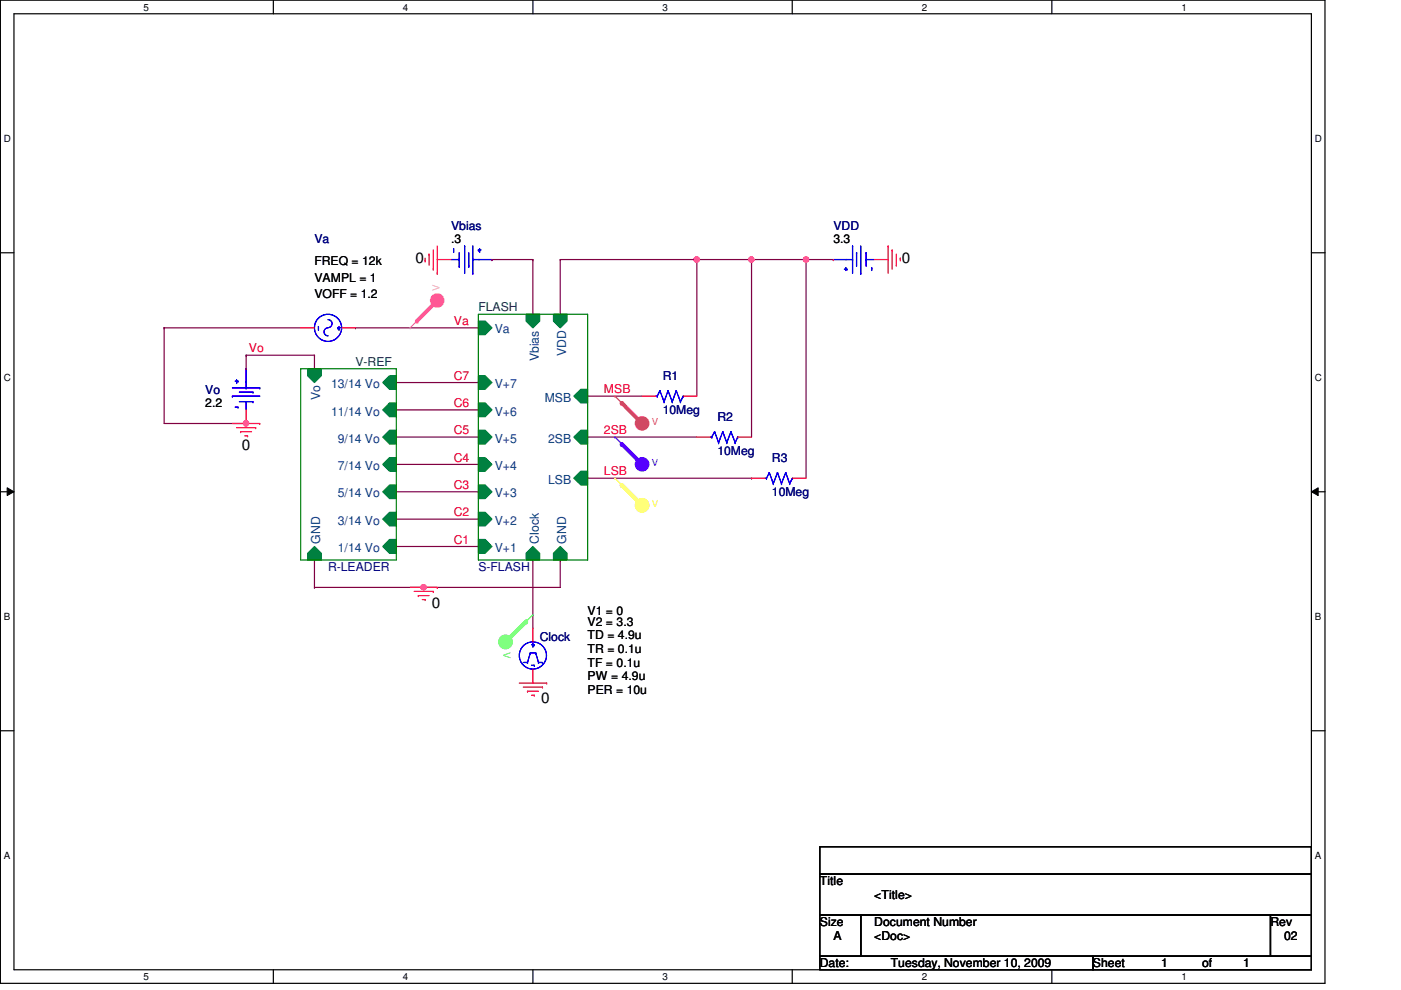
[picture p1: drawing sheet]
<svg xmlns="http://www.w3.org/2000/svg" width="297mm" height="210mm" viewBox="0 0 297 210" stroke-linecap="round" stroke-linejoin="round" font-family="sans-serif">
<path d="M.1 0h280.8v208.5h-280.8zM3 2.9h275v202.7h-275z" fill="none" stroke="#000" stroke-width=".25"/>
<g fill="#fff">
<path d="M30.4 .3h1.2v2.4h-1.2z"/>
<path d="M30.4 205.9h1.2v2.3h-1.2z"/>
</g>
<path d="M58 0v2.9M58 205.6v2.9" fill="none" stroke="#000" stroke-width=".25"/>
<g fill="#fff">
<path d="M85.4 .3h1.2v2.4h-1.2z"/>
<path d="M85.4 205.9h1.2v2.3h-1.2z"/>
</g>
<path d="M113 0v2.9M113 205.6v2.9" fill="none" stroke="#000" stroke-width=".25"/>
<g fill="#fff">
<path d="M140.5 .3h1.1v2.4h-1.1z"/>
<path d="M140.5 205.9h1.1v2.3h-1.1z"/>
</g>
<path d="M168 0v2.9M168 205.6v2.9" fill="none" stroke="#000" stroke-width=".25"/>
<g fill="#fff">
<path d="M195.4 .3h1.2v2.4h-1.2z"/>
<path d="M195.4 205.9h1.2v2.3h-1.2z"/>
</g>
<path d="M223 0v2.9M223 205.6v2.9" fill="none" stroke="#000" stroke-width=".25"/>
<g fill="#fff">
<path d="M250.5 .3h1.1v2.4h-1.1z"/>
<path d="M250.5 205.9h1.1v2.3h-1.1z"/>
<path d="M.8 28.2h1.5v2.4h-1.5z"/>
<path d="M278.8 28.2h1.4v2.4h-1.4z"/>
<path d="M.8 78.9h1.5v2.3h-1.5z"/>
<path d="M278.8 78.9h1.4v2.3h-1.4z"/>
</g>
<path d="M.1 53.6h2.9M278 53.6h2.9" fill="none" stroke="#000" stroke-width=".25"/>
<g fill="#fff">
<path d="M.8 129.6h1.4v2.3h-1.4z"/>
<path d="M278.8 129.6h1.3v2.3h-1.3z"/>
</g>
<path d="M.1 104.3h2.9M278 104.3h2.9" fill="none" stroke="#000" stroke-width=".25"/>
<path d="M1.5 103.4l1.5 .9-1.5 .8zM278 104.3l1.5-.9v1.7z" fill="#000"/>
<path d="M1.5 103.4l1.5 .9-1.5 .8zM278 104.3l1.5-.9v1.7z" fill="none" stroke="#000" stroke-width=".21"/>
<g fill="#fff">
<path d="M.8 180.3h1.4v2.3h-1.4z"/>
<path d="M278.8 180.3h1.3v2.3h-1.3z"/>
</g>
<path d="M.1 154.9h2.9M278 154.9h2.9" fill="none" stroke="#000" stroke-width=".25"/>
<g fill="none" stroke="#800040" stroke-width=".25">
<path d="M84 81.1h.1M84 86.9h.1M84 92.7h.1M84 98.5h.1M84 81.1h17.4M84 86.9h17.4M84 92.7h17.4M84 98.5h17.4M66.7 118.7h.1M66.7 118.7v5.8M84 104.3h.1M84 110.1h.1"/>
<path d="M84 115.9h.1M84 104.3h17.4M84 110.1h17.4M84 115.9h17.4M89.8 124.5h.1M89.8 124.5h29"/>
</g>
<circle cx="89.8" cy="124.5" r=".56" fill="#f0f"/>
<circle cx="89.8" cy="124.5" r=".56" fill="none" stroke="#f0f" stroke-width=".25"/>
<path d="M170.9 55h.1M170.9 55h5.8M118.8 118.7h.1M118.8 118.7v5.8" fill="none" stroke="#800040" stroke-width=".25"/>
<circle cx="170.9" cy="55" r=".56" fill="#f0f"/>
<circle cx="170.9" cy="55" r=".56" fill="none" stroke="#f0f" stroke-width=".25"/>
<path d="M118.8 55v11.6M159.3 55h.1M159.3 55h11.6M170.9 55h.1M170.9 55v46.4M118.8 66.6h.1M124.6 84h.1M124.6 92.7h.1M124.6 84h11.5M124.6 92.7h23.1M124.6 101.4h34.7M159.3 101.4h.1" fill="none" stroke="#800040" stroke-width=".25"/>
<circle cx="159.3" cy="55" r=".56" fill="#f0f"/>
<circle cx="159.3" cy="55" r=".56" fill="none" stroke="#f0f" stroke-width=".25"/>
<path d="M147.7 55h.1M147.7 55h11.6M159.3 55h.1M159.3 55v37.7" fill="none" stroke="#800040" stroke-width=".25"/>
<circle cx="147.7" cy="55" r=".56" fill="#f0f"/>
<circle cx="147.7" cy="55" r=".56" fill="none" stroke="#f0f" stroke-width=".25"/>
<g fill="none" stroke="#800040" stroke-width=".25">
<path d="M104.3 55h.1M104.3 55h8.7M113 55h.1M113 55v11.6M118.8 55h.1M118.8 55h28.9M147.7 55h.1M147.7 55v29M34.8 69.5h.1M34.8 69.5h29M34.8 69.5v20.3h17.4M52.2 75.3h.1"/>
<path d="M52.2 75.3v2.9M52.2 75.3h14.5M66.7 75.3h.1M66.7 75.3v2.9M75.3 69.5h.1M75.3 69.5h26.1M52.2 89.8h.1M113 118.7h.1M113 118.7v14.5M66.7 124.5h.1M66.7 124.5h23.1"/>
</g>
<circle cx="52.1" cy="89.8" r=".56" fill="#f0f"/>
<circle cx="52.1" cy="89.8" r=".56" fill="none" stroke="#f0f" stroke-width=".25"/>
<g fill="none" stroke="#f00" stroke-width=".25">
<path d="M90.1 55.3h.1M90.1 54.7v.6M91 53.9h.1M91 53.9v2.3M91.9 57.1h.1M91.9 53v4.1M92.7 58h.1M92.7 52.2v5.8M188.3 52.2h.1M188.3 52.2v5.8M189.1 53h.1M189.1 53v4.1"/>
<path d="M190 56.2h.1M190 53.9v2.3M190.9 54.7h.1M190.9 54.7v.6M49.3 89.8h5.8M50.2 90.7h4M51 91.5h.1M51 91.5h2.3M51.9 92.4h.6M52.5 92.4h.1M54.2 90.7h.1M55.1 89.8h.1"/>
<path d="M86.9 124.5h5.8M87.8 125.4h4.1M88.7 126.3h.1M88.7 126.3h2.3M89.5 127.1h.6M90.1 127.1h.1M91.9 125.4h.1M92.7 124.5h.1M110.1 144.8h5.8M111 145.7h4M111.8 146.6h.1M111.8 146.6h2.4"/>
<path d="M112.7 147.4h.6M113.3 147.4h.1M115 145.7h.1M115.9 144.8h.1"/>
</g>
<path d="M173.8 179.5h104.2v5.8h-104.2zM173.8 185.3h104.2v8.7h-104.2zM173.8 194h8.7v8.7h-8.7zM182.5 194h86.9v8.7h-86.9zM269.4 194h8.6v8.7h-8.6zM173.8 202.7h57.9v2.9h-57.9zM231.7 202.7h46.3v2.9h-46.3z" fill="none" stroke="#000" stroke-width=".25"/>
<circle cx="107.2" cy="136.1" r="1.44" fill="#5f5"/>
<g fill="none" stroke="#5f5" stroke-width=".25">
<path d="M113 130.3h.1M113 130.3l-5.8 5.8"/>
<circle cx="107.2" cy="136.1" r="1.44"/>
</g>
<path d="M111.5 131.8l-4.3 4.3" fill="none" stroke="#5f5" stroke-width=".85"/>
<circle cx="111.5" cy="131.8" r=".42" fill="#5f5"/>
<circle cx="136.2" cy="89.8" r="1.43" fill="#f55"/>
<g fill="none" stroke="#f55" stroke-width=".25">
<path d="M130.4 84h.1M130.4 84l5.7 5.8"/>
<circle cx="136.2" cy="89.8" r="1.43"/>
</g>
<path d="M131.8 85.4l4.3 4.4" fill="none" stroke="#f55" stroke-width=".85"/>
<circle cx="131.8" cy="85.4" r=".42" fill="#f55"/>
<circle cx="136.2" cy="98.5" r="1.43" fill="#50f"/>
<g fill="none" stroke="#50f" stroke-width=".25">
<path d="M130.4 92.7h.1M130.4 92.7l5.7 5.8"/>
<circle cx="136.2" cy="98.5" r="1.43"/>
</g>
<path d="M131.8 94.1l4.3 4.4" fill="none" stroke="#50f" stroke-width=".85"/>
<circle cx="131.8" cy="94.1" r=".42" fill="#50f"/>
<circle cx="136.1" cy="107.1" r="1.44" fill="#ff5"/>
<g fill="none" stroke="#ff5" stroke-width=".25">
<path d="M130.4 101.4h.1M130.4 101.4l5.7 5.7"/>
<circle cx="136.1" cy="107.1" r="1.44"/>
</g>
<path d="M131.8 102.8l4.3 4.3" fill="none" stroke="#ff5" stroke-width=".85"/>
<circle cx="131.8" cy="102.8" r=".42" fill="#ff5"/>
<circle cx="92.7" cy="63.7" r="1.44" fill="#f5f"/>
<g fill="none" stroke="#f5f" stroke-width=".25">
<path d="M86.9 69.5h.1M92.7 63.7l-5.8 5.8"/>
<circle cx="92.7" cy="63.7" r="1.44"/>
</g>
<path d="M92.7 63.7l-4.3 4.4" fill="none" stroke="#f5f" stroke-width=".85"/>
<circle cx="88.4" cy="68.1" r=".42" fill="#f5f"/>
<path d="M118.8 115.9l1.4 1.4v1.4h-2.9v-1.4z" fill-rule="evenodd" fill="#008040"/>
<path d="M118.8 115.9l1.4 1.4v1.4h-2.9v-1.4z" fill="none" stroke="#008040" stroke-width=".25"/>
<path d="M117.3 66.6h2.9v1.5l-1.4 1.4-1.5-1.4z" fill-rule="evenodd" fill="#008040"/>
<path d="M117.3 66.6h2.9v1.5l-1.4 1.4-1.5-1.4z" fill="none" stroke="#008040" stroke-width=".25"/>
<path d="M101.4 68.1h1.5l1.4 1.4-1.4 1.5h-1.5z" fill-rule="evenodd" fill="#008040"/>
<path d="M101.4 68.1h1.5l1.4 1.4-1.4 1.5h-1.5z" fill="none" stroke="#008040" stroke-width=".25"/>
<path d="M101.4 79.7h1.5l1.4 1.4-1.4 1.4h-1.5z" fill-rule="evenodd" fill="#008040"/>
<path d="M101.4 79.7h1.5l1.4 1.4-1.4 1.4h-1.5z" fill="none" stroke="#008040" stroke-width=".25"/>
<path d="M101.4 85.4h1.5l1.4 1.5-1.4 1.4h-1.5z" fill-rule="evenodd" fill="#008040"/>
<path d="M101.4 85.4h1.5l1.4 1.5-1.4 1.4h-1.5z" fill="none" stroke="#008040" stroke-width=".25"/>
<path d="M101.4 91.2h1.5l1.4 1.5-1.4 1.4h-1.5z" fill-rule="evenodd" fill="#008040"/>
<path d="M101.4 91.2h1.5l1.4 1.5-1.4 1.4h-1.5z" fill="none" stroke="#008040" stroke-width=".25"/>
<path d="M101.4 97h1.5l1.4 1.5-1.4 1.4h-1.5z" fill-rule="evenodd" fill="#008040"/>
<path d="M101.4 97h1.5l1.4 1.5-1.4 1.4h-1.5z" fill="none" stroke="#008040" stroke-width=".25"/>
<path d="M101.4 102.8h1.5l1.4 1.5-1.4 1.4h-1.5z" fill-rule="evenodd" fill="#008040"/>
<path d="M101.4 102.8h1.5l1.4 1.5-1.4 1.4h-1.5z" fill="none" stroke="#008040" stroke-width=".25"/>
<path d="M101.4 108.6h1.5l1.4 1.5-1.4 1.4h-1.5z" fill-rule="evenodd" fill="#008040"/>
<path d="M101.4 108.6h1.5l1.4 1.5-1.4 1.4h-1.5z" fill="none" stroke="#008040" stroke-width=".25"/>
<path d="M101.4 114.4h1.5l1.4 1.5-1.4 1.4h-1.5z" fill-rule="evenodd" fill="#008040"/>
<path d="M101.4 114.4h1.5l1.4 1.5-1.4 1.4h-1.5z" fill="none" stroke="#008040" stroke-width=".25"/>
<path d="M111.5 66.6h2.9v1.5l-1.4 1.4-1.5-1.4z" fill-rule="evenodd" fill="#008040"/>
<path d="M111.5 66.6h2.9v1.5l-1.4 1.4-1.5-1.4z" fill="none" stroke="#008040" stroke-width=".25"/>
<path d="M113 115.9l1.4 1.4v1.4h-2.9v-1.4z" fill-rule="evenodd" fill="#008040"/>
<path d="M113 115.9l1.4 1.4v1.4h-2.9v-1.4z" fill="none" stroke="#008040" stroke-width=".25"/>
<path d="M121.7 101.4l1.4-1.5h1.5v2.9h-1.5z" fill-rule="evenodd" fill="#008040"/>
<path d="M121.7 101.4l1.4-1.5h1.5v2.9h-1.5z" fill="none" stroke="#008040" stroke-width=".25"/>
<path d="M121.7 92.7l1.4-1.5h1.5v2.9h-1.5z" fill-rule="evenodd" fill="#008040"/>
<path d="M121.7 92.7l1.4-1.5h1.5v2.9h-1.5z" fill="none" stroke="#008040" stroke-width=".25"/>
<path d="M121.7 84l1.4-1.5h1.5v2.9h-1.5z" fill-rule="evenodd" fill="#008040"/>
<path d="M121.7 84l1.4-1.5h1.5v2.9h-1.5z" fill="none" stroke="#008040" stroke-width=".25"/>
<path d="M101.4 66.6h23.2v52.1h-23.2z" fill="none" stroke="#008000" stroke-width=".25"/>
<g fill="none" stroke="#00f" stroke-width=".25">
<path d="M176.7 55h.1M176.7 55h4.1M179 57.1h.6M179.3 56.8h.1M179.3 56.8v.6M179.6 57.1h.1M180.8 55h.1M180.8 52.2h.1M180.8 52.2v5.8M181.6 53.6h.1M181.6 53.6v2.9M182.5 58h.1"/>
<path d="M182.5 52.2v5.8M183.6 53.6h.1M183.6 55h.1M183.6 53.6v2.9M183.6 55h1.8M184.8 56.8h.1M184.8 56.8v.6M52.2 78.2h.1M52.2 78.2v4.1M67.5 69.8h.1M67.5 69.2v.6M69.5 67.8a.87 .87 0 0 1 .9 .8 .87 .87 0 0 1-.9 .9 .85 .85 0 0 0-.8 .9 .85 .85 0 0 0 .8 .8"/>
<path d="M71.6 69.5h.1M71.6 69.5h.6M71.9 69.8h.1M71.9 69.2v.6M49.3 84h.1M49.3 84h5.8M49.3 82.3h5.8M49.9 80.8h.6M49.9 86.3h.6M50.2 81.1h.1M50.2 80.5v.6M50.5 80.8h.1"/>
<path d="M50.5 86.3h.1M50.8 83.1h2.8M50.8 85.2h2.8M52.2 82.3h.1M52.2 85.2h.1M52.2 85.2v1.7M53.6 83.1h.1M53.6 85.2h.1M55.1 82.3h.1M139.1 84h.3M139.4 84h.1M139.9 82.8h.1"/>
<path d="M139.9 82.8l-.5 1.2M139.9 82.8l.9 2.4M140.8 85.2h.1M141.6 82.8h.1M141.6 82.8l-.8 2.4M141.6 82.8l.9 2.4M142.5 85.2h.1M143.4 82.8h.1M143.4 82.8l-.9 2.4M143.4 82.8l.9 2.4M144.3 85.2h.1M144.9 84h.1"/>
<path d="M144.9 84l-.6 1.2M150.6 92.7h.3M150.9 92.7h.1M151.5 91.5h.1M151.5 91.5l-.6 1.2M151.5 91.5l.9 2.4M152.4 93.9h.1M153.2 91.5h.1M153.2 91.5l-.8 2.4M153.2 91.5l.9 2.4M154.1 93.9h.1M155 91.5h.1"/>
<path d="M155 91.5l-.9 2.4M155 91.5l.9 2.4M155.9 93.9h.1M156.4 92.7h.1M156.4 92.7l-.5 1.2M162.2 101.4h.3M162.5 101.4h.1M163.1 100.2h.1M163.1 100.2l-.6 1.2M163.1 100.2l.9 2.3M164 102.5h.1M164.8 100.2h.1"/>
<path d="M164.8 100.2l-.8 2.3M164.8 100.2l.9 2.3M165.7 102.5h.1M166.6 100.2h.1M166.6 100.2l-.9 2.3M166.6 100.2l.8 2.3M167.4 102.5h.1M168 101.4h.1M168 101.4l-.6 1.1M112.4 138.4h.1M112.4 138.4l-.6 2.1M112.4 138.4h1.2"/>
<path d="M112.7 136.7h.6M113 137h.1M113 136.4v.6M113.3 136.7h.1M113.6 138.4h.1M113.6 138.4l.6 2.1M111 140.5h.8M111.8 140.5h.1M112.7 141.1h.6M113.3 141.1h.1M114.2 140.5h.1M114.2 140.5h.8"/>
<path d="M115 140.5h.1"/>
<circle cx="69.5" cy="69.5" r="2.88"/>
<circle cx="113" cy="139" r="2.88"/>
</g>
<g fill="none" stroke="#f00" stroke-width=".25">
<path d="M176.7 55h.1M185.4 55h2.9M52.2 78.2h.1M63.8 69.5h2.9M72.5 69.5h2.8M52.2 86.9v2.9M136.1 84h3M144.9 84h2.8M147.7 92.7h2.9M156.4 92.7h2.9M159.3 101.4h2.9M168 101.4h2.9"/>
<path d="M113 133.2v2.9M113 141.9v2.9"/>
</g>
<path d="M81.1 81.1l1.5-1.4h1.4v2.8h-1.4z" fill-rule="evenodd" fill="#008040"/>
<path d="M81.1 81.1l1.5-1.4h1.4v2.8h-1.4z" fill="none" stroke="#008040" stroke-width=".25"/>
<path d="M82.6 85.4h1.4v2.9h-1.4l-1.5-1.4z" fill-rule="evenodd" fill="#008040"/>
<path d="M82.6 85.4h1.4v2.9h-1.4l-1.5-1.4z" fill="none" stroke="#008040" stroke-width=".25"/>
<path d="M81.1 92.7l1.5-1.5h1.4v2.9h-1.4z" fill-rule="evenodd" fill="#008040"/>
<path d="M81.1 92.7l1.5-1.5h1.4v2.9h-1.4z" fill="none" stroke="#008040" stroke-width=".25"/>
<path d="M81.1 98.5l1.5-1.5h1.4v2.9h-1.4z" fill-rule="evenodd" fill="#008040"/>
<path d="M81.1 98.5l1.5-1.5h1.4v2.9h-1.4z" fill="none" stroke="#008040" stroke-width=".25"/>
<path d="M81.1 104.3l1.5-1.5h1.4v2.9h-1.4z" fill-rule="evenodd" fill="#008040"/>
<path d="M81.1 104.3l1.5-1.5h1.4v2.9h-1.4z" fill="none" stroke="#008040" stroke-width=".25"/>
<path d="M81.1 110.1l1.5-1.5h1.4v2.9h-1.4z" fill-rule="evenodd" fill="#008040"/>
<path d="M81.1 110.1l1.5-1.5h1.4v2.9h-1.4z" fill="none" stroke="#008040" stroke-width=".25"/>
<path d="M82.6 114.4h1.4v2.9h-1.4l-1.5-1.4z" fill-rule="evenodd" fill="#008040"/>
<path d="M82.6 114.4h1.4v2.9h-1.4l-1.5-1.4z" fill="none" stroke="#008040" stroke-width=".25"/>
<path d="M66.7 115.9l1.4 1.4v1.4h-2.9v-1.4z" fill-rule="evenodd" fill="#008040"/>
<path d="M66.7 115.9l1.4 1.4v1.4h-2.9v-1.4z" fill="none" stroke="#008040" stroke-width=".25"/>
<path d="M65.2 78.2h2.9v1.5l-1.4 1.4-1.5-1.4z" fill-rule="evenodd" fill="#008040"/>
<path d="M65.2 78.2h2.9v1.5l-1.4 1.4-1.5-1.4z" fill="none" stroke="#008040" stroke-width=".25"/>
<path d="M63.8 78.2h20.2v40.5h-20.2z" fill="none" stroke="#008000" stroke-width=".25"/>
<g fill="none" stroke="#00f" stroke-width=".25">
<path d="M95.6 55h1.8M96.2 53.3h.1M96.2 52.7v.6M97.4 56.5h.1M97.4 55h.1M97.4 53.6v2.9M98.5 52.2h.1M98.5 52.2v5.8M99.4 56.5h.1M99.4 53.6v2.9M100.2 55h.1M100.2 58h.1"/>
<path d="M100.2 55h4.1M100.2 52.2v5.8M101.4 53h.1M101.4 53h.6M101.7 53.3h.1M101.7 52.7v.6M104.3 55h.1"/>
</g>
<path d="M92.7 55h2.9M104.3 55h.1" fill="none" stroke="#f00" stroke-width=".25"/>
<circle cx="89.8" cy="124.5" r=".56" fill="#f0f"/>
<circle cx="89.8" cy="124.5" r=".56" fill="none" stroke="#f0f" stroke-width=".25"/>
<circle cx="170.9" cy="55" r=".56" fill="#f0f"/>
<circle cx="170.9" cy="55" r=".56" fill="none" stroke="#f0f" stroke-width=".25"/>
<circle cx="159.3" cy="55" r=".56" fill="#f0f"/>
<circle cx="159.3" cy="55" r=".56" fill="none" stroke="#f0f" stroke-width=".25"/>
<circle cx="147.7" cy="55" r=".56" fill="#f0f"/>
<circle cx="147.7" cy="55" r=".56" fill="none" stroke="#f0f" stroke-width=".25"/>
<circle cx="52.1" cy="89.8" r=".56" fill="#f0f"/>
<circle cx="52.1" cy="89.8" r=".56" fill="none" stroke="#f0f" stroke-width=".25"/>
<g font-size="3.2">
<text x="88.1" y="55.8">0</text>
<text x="191.2" y="55.8">0</text>
<text x="51.3" y="95.5">0</text>
<text x="91.6" y="128.8">0</text>
<text x="114.7" y="149.1">0</text>
</g>
<g font-size="2.6" fill="#000080">
<text x="66.7" y="51.6">Va</text>
<text x="95.6" y="48.7">Vbias</text>
<text x="176.7" y="48.7">VDD</text>
<text x="43.5" y="83.4">Vo</text>
<text x="140.5" y="80.5">R1</text>
<text x="140.5" y="87.8">10Meg</text>
<text x="152.1" y="89.2">R2</text>
<text x="152.1" y="96.5">10Meg</text>
<text x="163.7" y="97.9">R3</text>
<text x="163.7" y="105.2">10Meg</text>
<text x="69.6" y="121.1">R-LEADER</text>
<text x="101.4" y="121.1">S-FLASH</text>
<text x="114.4" y="135.8">Clock</text>
</g>
<g font-size="2.6">
<text x="95.6" y="51.6">.3</text>
<text x="176.7" y="51.6">3.3</text>
<text x="66.7" y="56.2">FREQ = 12k</text>
<text x="66.7" y="59.7">VAMPL = 1</text>
<text x="66.7" y="63.2">VOFF = 1.2</text>
<text x="43.5" y="86.3">2.2</text>
<text x="124.6" y="130.3">V1 = 0</text>
<text x="124.6" y="135.6">TD = 4.9u</text>
<text x="124.6" y="132.7">V2 = 3.3</text>
<text x="124.6" y="141.4">TF = 0.1u</text>
<text x="124.6" y="138.4">TR = 0.1u</text>
<text x="124.6" y="144.2">PW = 4.9u</text>
<text x="124.6" y="147.2">PER = 10u</text>
<text x="173.8" y="187.7">Title</text>
<text x="185.4" y="190.6">&lt;Title&gt;</text>
<text x="173.8" y="196.3">Size</text>
<text x="185.4" y="196.3">Document Number</text>
<text x="269.4" y="196.3">Rev</text>
<text x="176.7" y="199.3">A</text>
<text x="185.4" y="199.3">&lt;Doc&gt;</text>
<text x="272.2" y="199.3">02</text>
<text x="173.8" y="205.1">Date:</text>
<text x="188.8" y="205.1">Tuesday, November 10, 2009</text>
<text x="231.7" y="205.1">Sheet</text>
<text x="246.2" y="205.1">1</text>
<text x="254.9" y="205.1">of</text>
<text x="263.6" y="205.1">1</text>
</g>
<g font-size="2.6" fill="#f00">
<text x="96.2" y="68.9">Va</text>
<text x="52.8" y="74.7">Vo</text>
<text x="96.2" y="80.5">C7</text>
<text x="128.1" y="83.4">MSB</text>
<text x="96.2" y="86.3">C6</text>
<text x="96.2" y="92.1">C5</text>
<text x="128.1" y="92.1">2SB</text>
<text x="96.2" y="97.9">C4</text>
<text x="128.1" y="100.8">LSB</text>
<text x="96.2" y="103.7">C3</text>
<text x="96.2" y="109.5">C2</text>
<text x="96.2" y="115.3">C1</text>
</g>
<g font-size="2.6" fill="#004040">
<text x="101.4" y="66">FLASH</text>
<text x="75.3" y="77.6">V-REF</text>
</g>
<g font-size="2.6" fill="#004080">
<text x="104.9" y="70.7">Va</text>
<text x="114.2" y="76.6" transform="rotate(-90 114.2 76.6)">Vbias</text>
<text x="120" y="75.6" transform="rotate(-90 120 75.6)">VDD</text>
<text x="70.2" y="82.3">13/14 Vo</text>
<text x="104.9" y="82.3">V+7</text>
<text x="67.9" y="84.8" transform="rotate(-90 67.9 84.8)">Vo</text>
<text x="70.2" y="88.1">11/14 Vo</text>
<text x="104.9" y="88.1">V+6</text>
<text x="115.5" y="85.2">MSB</text>
<text x="71.6" y="93.9">9/14 Vo</text>
<text x="104.9" y="93.9">V+5</text>
<text x="116.2" y="93.9">2SB</text>
<text x="71.6" y="99.7">7/14 Vo</text>
<text x="104.9" y="99.7">V+4</text>
<text x="71.6" y="105.5">5/14 Vo</text>
<text x="104.9" y="105.5">V+3</text>
<text x="116.2" y="102.6">LSB</text>
<text x="71.6" y="111.3">3/14 Vo</text>
<text x="104.9" y="111.3">V+2</text>
<text x="67.9" y="115.3" transform="rotate(-90 67.9 115.3)">GND</text>
<text x="71.6" y="117.1">1/14 Vo</text>
<text x="104.9" y="117.1">V+1</text>
<text x="114.2" y="115.3" transform="rotate(-90 114.2 115.3)">Clock</text>
<text x="120" y="115.3" transform="rotate(-90 120 115.3)">GND</text>
</g>
<g font-size="2.1">
<text x="30.4" y="2.2">5</text>
<text x="85.4" y="2.2">4</text>
<text x="140.5" y="2.2">3</text>
<text x="195.4" y="2.2">2</text>
<text x="250.5" y="2.2">1</text>
<text x=".8" y="30.1">D</text>
<text x="278.8" y="30.1">D</text>
<text x=".8" y="80.8">C</text>
<text x="278.8" y="80.8">C</text>
<text x=".8" y="131.5">B</text>
<text x="278.8" y="131.5">B</text>
<text x=".8" y="182.2">A</text>
<text x="278.8" y="182.2">A</text>
<text x="30.4" y="207.8">5</text>
<text x="85.4" y="207.8">4</text>
<text x="140.5" y="207.8">3</text>
<text x="195.4" y="207.8">2</text>
<text x="250.5" y="207.8">1</text>
</g>
<text font-size="2" fill="#f5f" x="93.2" y="61.7" transform="rotate(-90 93.2 61.7)">V</text>
<text font-size="2" fill="#f55" x="138.2" y="90.2">V</text>
<text font-size="2" fill="#50f" x="138.2" y="98.8">V</text>
<text font-size="2" fill="#ff5" x="138.2" y="107.5">V</text>
<text font-size="2" fill="#5f5" x="106.8" y="138.1" transform="rotate(90 106.8 138.1)">V</text>
</svg>
